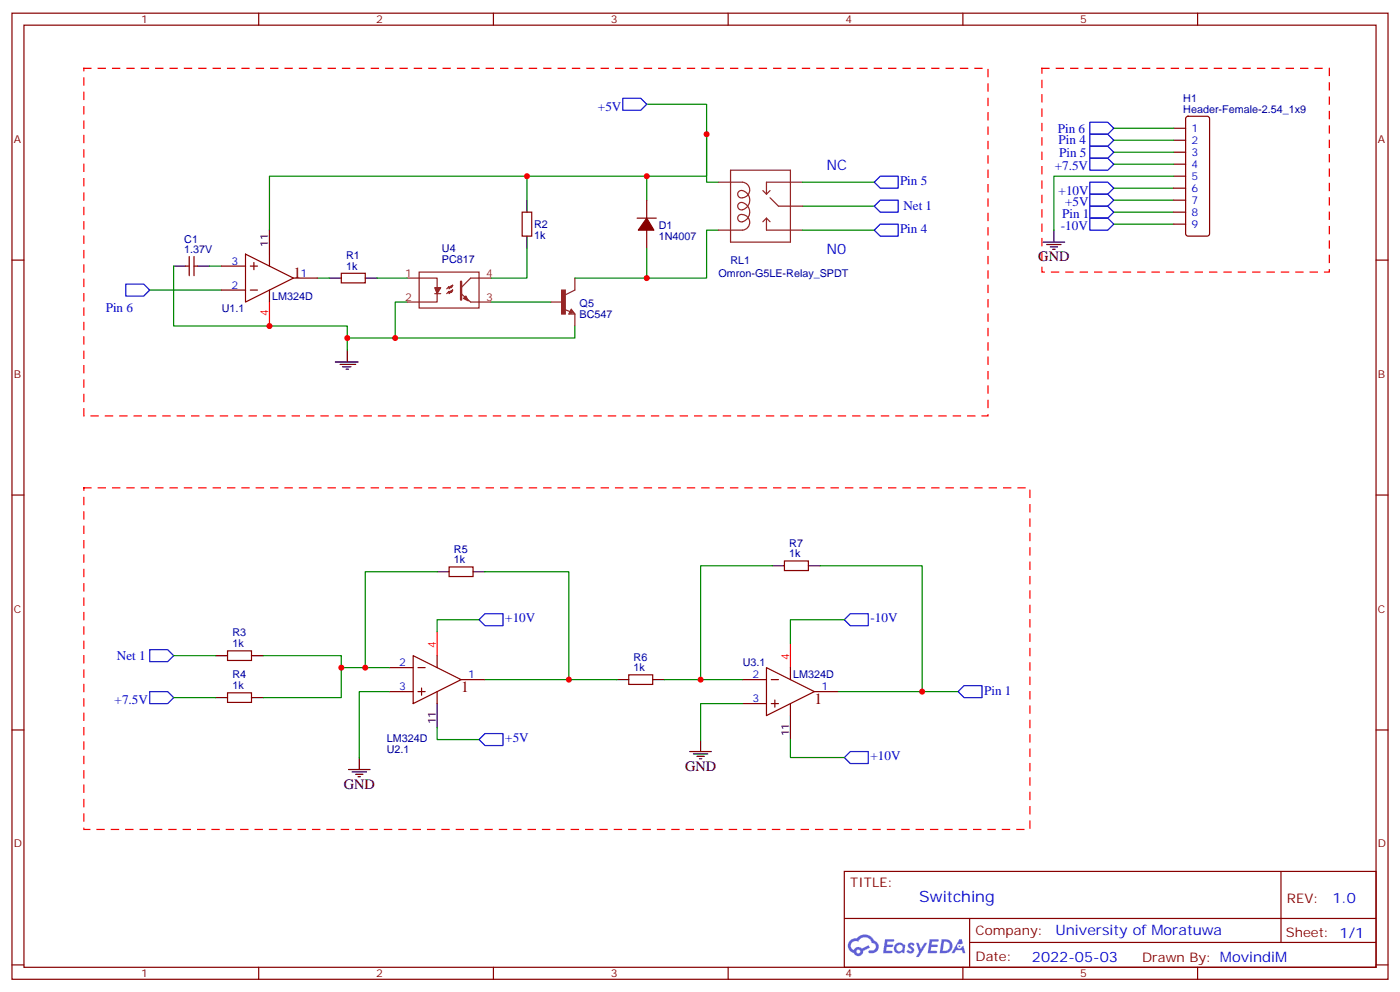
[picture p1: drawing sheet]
<svg xmlns="http://www.w3.org/2000/svg" width="412mm" height="292mm" viewBox="0 0 412 292" stroke-linecap="round" stroke-linejoin="round" font-family="sans-serif">
<g fill="none" stroke="#870000" stroke-width=".35">
<path d="M3.5 3.9h405.4v284.3h-405.4zM7.1 7.4h398.2v277.3h-398.2zM76.2 3.9v3.5M145.3 3.9v3.5M214.5 3.9v3.5M283.6 3.9v3.5M352.8 3.9v3.5M3.5 76.6h3.6M405.3 76.6h3.6M3.5 145.7h3.6M405.3 145.7h3.6M3.5 214.8h3.6"/>
<path d="M405.3 214.8h3.6M248.7 256.5h156.6v28.2h-156.6zM377.3 256.5v20.9M248.7 270.3h156.5M285.6 277.4h119.6M285.6 270.3v14.1M3.5 284h3.6M76.2 284.7v3.5M145.3 284.7v3.5M214.5 284.7v3.5M283.6 284.7v3.5M352.8 284.7v3.5"/>
<path d="M405.3 284h3.6"/>
</g>
<g fill="#5487ff">
<path d="M267.7 277.6a1.22 1.22 0 0 1 1.7 .3l-.4 .6a.47 .47 0 0 0-.3-.4 .47 .47 0 0 0-.5 .2l.1 .2a1.14 1.14 0 0 1 .8 1.8 1.14 1.14 0 0 1-1.9-.1l-.2-.1 .5-.6 .7 .4a.29 .29 0 0 0 .3-.2 .29 .29 0 0 0-.2-.3 1.04 1.04 0 0 1-.6-1.8z"/>
<path d="M260.7 276.4h2.4l.3 .2-.2 .5h-1.8l-.1 .9h1.5l.3 .4-.3 .3h-1.6l-.2 1.1 1.7 .1 .2 .3-.2 .3-2.6 .1z"/>
<path d="M273.8 276.4h2.4l.3 .2-.1 .5h-1.8l-.2 .9h1.6l.3 .4-.4 .3h-1.6l-.1 1.1 1.7 .1 .2 .3-.2 .3h-2.6z"/>
<path d="M282.6 276.4h.7l.3 1.3-.6 .3a.69 .69 0 0 0-1 .2 .69 .69 0 0 0 .4 1 .69 .69 0 0 0 .9-.6l.5-.3 .6 2.2h-.8l-.2-.8h-1.8l-.5 .8h-.8z"/>
<path d="M269.8 277.5h.8l.6 1.8 1.1-1.8h.9l-2.6 4.2h-.8l.9-1.6z"/>
<path d="M277.4 276.4l-.6 4.2h1.3a2.11 2.11 0 0 0 2.5-2.2 2.11 2.11 0 0 0-2.5-2zM278.1 277.1a1.39 1.39 0 0 1 1.7 1.5 1.39 1.39 0 0 1-1.8 1.2h-.3z"/>
<path d="M263.7 278a1.54 1.54 0 0 0-.1 2.2 1.54 1.54 0 0 0 2.2 .1l.6 .3 .3-2.3-.2-.3h-.4a1.49 1.49 0 0 0-2.4 0zM264 279a.94 .94 0 0 1 1.8 0 .94 .94 0 0 1-1.8 0z"/>
<path d="M250.4 276.8a2.18 2.18 0 0 0 1.1 3.7 1.44 1.44 0 0 0 1.6 .9 1.44 1.44 0 0 0 1.2-1.5l2-1-.5-.7-1.9 1a1.47 1.47 0 0 0-2.4 .4 1.39 1.39 0 0 1-.7-1.9 1.39 1.39 0 0 1 2-.5 2.12 2.12 0 0 1 2.2-1.3 2.12 2.12 0 0 1 1.9 1.7 1.14 1.14 0 0 1 1.1 1.4 1.14 1.14 0 0 1-1.7 .7 .43 .43 0 0 0-.5 .4 .43 .43 0 0 0 .4 .5 1.98 1.98 0 0 0 2.5-1.3 1.98 1.98 0 0 0-1.2-2.5 3.1 3.1 0 0 0-5.3-.7l-.9 .1zM252.3 280.1a.55 .55 0 0 1 1.1 0 .55 .55 0 0 1-1.1 0z"/>
<circle cx="282.6" cy="278.5" r=".26"/>
</g>
<g fill="none" stroke="#008700" stroke-width=".35">
<path d="M190.5 30.7h17.6v22.9h3.6M208.1 39.5v12.4h-52.9v7M328.1 37.7h17.6M155.2 51.9h-75.8v15.8M190.5 51.9v7M236.4 53.6h21.1M328.1 55.4h17.6M328.1 58.9h17.6M328.1 44.8h17.6M328.1 41.3h17.6M328.1 48.3h17.6M345.7 51.9h-35.3v15.8"/>
<path d="M51.2 78.3v17.7h51.1v3.5M61.7 78.3h3.6M155.2 73v8.8h-10.6M190.5 73v8.8M211.7 67.7h-3.6v14.1h-38.8M236.4 60.7h21.1M236.4 67.7h21.1M328.1 62.4h17.6M328.1 66h17.6M44.1 85.4h21.2M93.5 81.8h3.5M111.1 81.8h8.8"/>
<path d="M116.4 99.5h-14.1v3.5M119.9 88.9h-3.5v10.6h52.9v-3.5M144.6 88.9h17.7M128.8 168.3h-21.2v28.2M142.9 168.3h24.7v31.7M227.5 166.5h-21.1v33.5M241.7 166.5h29.9v37.1M51.2 193h12.3M77.6 193h22.9v3.5h14.2M100.5 196.5v8.8h-22.9M141.1 182.4h-12.3v3.5M248.7 182.4h-15.9v7"/>
<path d="M51.2 205.3h12.3M114.7 203.6h-8.9v19.4M128.8 214.1v3.6h12.3M142.9 200h38.8M195.8 200h22.9M218.7 207.1h-12.3v10.6M232.8 217.7v5.3h15.9M246.9 203.6h35.3"/>
</g>
<path d="M24.7 20.1h266.3v102.3h-266.3zM306.9 20.1h84.7v60h-84.7zM24.7 143.6h278.7v100.5h-278.7z" fill="none" stroke="#f00" stroke-width=".35" stroke-dasharray="2.1 2.1"/>
<g fill="none" stroke="#870000" stroke-width=".35">
<path d="M345.7 37.7h3.5M349.5 34.4l.5-.2h5.6l.5 .2 .2 .5v33.9l-.2 .5-.5 .2h-5.6l-.5-.2-.3-.5v-33.9zM190.5 58.9v5.3M345.7 41.3h3.5M345.7 44.8h3.5M345.7 48.3h3.5M345.7 51.9h3.5M345.7 55.4h3.5M345.7 58.9h3.5M54.7 78.3h1M55.7 75.5v5.6M57.1 75.5v5.6"/>
<path d="M57.1 78.3h1.1M65.3 78.3h7M72.3 74.8l14.1 7-14.1 7.1zM73.7 78.3h2.1M74.8 77.3v2.1M79.4 74.8v3.5M153.8 62.4h2.8v7.1h-2.8zM187.7 64.2h5.6M190.5 67.7v5.3M345.7 62.4h3.5M345.7 66h3.5M65.3 85.4h7"/>
<path d="M73.7 85.4h2.1M79.4 85.4v3.5M86.4 81.8h7.1M100.5 80.4h7.1v2.9h-7.1zM132.3 166.9h7v2.8h-7zM231.1 165.1h7v2.8h-7zM67 191.6h7.1v2.8h-7.1zM114.7 196.5h7M121.7 193l14.1 7-14.1 7.1zM123.1 196.5h2.1M128.8 193v3.5M185.2 198.6h7.1v2.8h-7.1z"/>
<path d="M225.8 196.5l14.1 7.1-14.1 7zM232.8 196.5v3.5M67 203.9h7.1v2.8h-7.1zM114.7 203.6h7M123.1 203.6h2.1M124.2 202.5v2.1M128.8 203.6v3.5M135.8 200h7.1M218.7 200h7.1M218.7 207.1h7.1M227.2 200h2.1M227.2 207.1h2.1"/>
<path d="M228.2 206v2.1M232.8 207.1v3.5M239.9 203.6h7"/>
</g>
<g fill="none" stroke="#000" stroke-width=".35">
<path d="M155.2 58.9v3.5M51.2 78.3h3.5M58.2 78.3h3.5M79.4 67.7v7.1M155.2 69.5v3.5M307.3 71.3h6.3M308.3 72h4.3M309.4 72.7h2.1M310.1 73.4h.7M310.4 67.7v3.6M97 81.8h3.5M107.6 81.8h3.5"/>
<path d="M98.8 106.5h6.7M100.2 107.2h4.6M100.9 107.9h2.5M102 108.7h.7M102.3 103v3.5M128.8 168.3h3.5M139.3 168.3h3.6M227.5 166.5h3.6M238.1 166.5h3.6M63.5 193h3.5M74.1 193h3.5M63.5 205.3h3.5"/>
<path d="M74.1 205.3h3.5M128.8 207.1v7M181.7 200h3.5M192.3 200h3.5M206.4 217.7v3.5M232.8 210.6v7.1M102.7 226.5h6.3M103.7 227.2h4.2M104.8 227.9h2.1M105.5 228.6h.7M105.8 223v3.5M203.2 221.2h6.3"/>
<path d="M204.3 221.9h4.2M205.3 222.6h2.1M206 223.3h.7"/>
</g>
<g fill="none" stroke="#00f" stroke-width=".35">
<path d="M183.4 28.9h5.3l1.8 1.8-1.8 1.8h-5.3zM321 36h5.3l1.8 1.7-1.8 1.8h-5.3zM321 39.5h5.3l1.8 1.8-1.8 1.7h-5.3zM257.5 53.6l1.8-1.7h5.3v3.5h-5.3zM321 43h5.3l1.8 1.8-1.8 1.8h-5.3zM321 46.6h5.3l1.8 1.7-1.8 1.8h-5.3zM321 53.6h5.3l1.8 1.8-1.8 1.7h-5.3zM321 57.1h5.3l1.8 1.8-1.8 1.8h-5.3zM257.5 67.7l1.8-1.7h5.3v3.5h-5.3zM257.5 60.7l1.8-1.8h5.3v3.5h-5.3zM321 64.2h5.3l1.8 1.8-1.8 1.7h-5.3zM321 60.7h5.3l1.8 1.7-1.8 1.8h-5.3z"/>
<path d="M37 83.6h5.3l1.8 1.8-1.8 1.7h-5.3zM44.1 191.2h5.3l1.8 1.8-1.8 1.7h-5.3zM141.1 182.4l1.8-1.8h5.3v3.5h-5.3zM248.7 182.4l1.8-1.8h5.3v3.5h-5.3zM44.1 203.6h5.3l1.8 1.7-1.8 1.8h-5.3zM141.1 217.7l1.8-1.8h5.3v3.5h-5.3zM282.2 203.6l1.8-1.8h5.3v3.5h-5.3zM248.7 223l1.8-1.8h5.3v3.5h-5.3z"/>
</g>
<path d="M79.4 88.9v7.1M128.8 185.9v7.1M232.8 189.4v7.1" fill="none" stroke="#f00" stroke-width=".35"/>
<g fill="none" stroke="#8c2424" stroke-width=".35">
<path d="M211.7 53.6h7a2.29 2.29 0 0 1 2.1 2.8 2.29 2.29 0 0 1-3 1.7 1.14 1.14 0 0 1-.2-1.7 1.14 1.14 0 0 1 1.6-.1 2.86 2.86 0 0 1 1.6 3.1 2.86 2.86 0 0 1-2.7 2.3 1.13 1.13 0 0 1-.6-1.6 1.13 1.13 0 0 1 1.7-.3 2.87 2.87 0 0 1 1.6 3.2 2.87 2.87 0 0 1-2.7 2.3 1.1 1.1 0 0 1-.7-1.4 1.1 1.1 0 0 1 1.3-.8 2.3 2.3 0 0 1 2.1 2.3 2.3 2.3 0 0 1-2.1 2.3h-7M215.2 50.1h17.6v21.2h-17.6zM224.7 56.1l1.1 1M226.8 58.2l2.5 2.5h7.1M226.8 56.1l-1 1M236.4 53.6h-10.6v3.5M225.8 64.2v3.5h10.6M225.8 64.2l1 1.1M225.8 64.2l-1.1 1.1M119.9 81.8h8.9v2.9M123.5 80.1h17.6v10.6h-17.6zM128.1 86.4h1.7"/>
<path d="M128.8 86.4v2.5h-8.9M132.6 84.3l.7-.3-.3 .7zM133.3 84l-1 1v-.7l-.7 .7M133.3 85.4l-.3 .7-.4-.4 .7-.3-1 1v-.7l-.7 .7M138.6 88.9h6M144.6 81.8h-6l-2.8 2.9M162.3 88.9h3.5M166.2 91l1.7 .7M168.3 91l1 1.4h-1.7zM168.3 91.4l.7 .7h-1.1zM168.3 91.7v.4M169.3 81.8v3.6l-2.8 1.4"/>
<path d="M169.3 92.4v3.6"/>
</g>
<g fill="#8c2424" stroke="#8c2424" stroke-width=".35">
<path d="M165.5 85.4h1v7h-1z"/>
<path d="M135.8 86.4l2.8 2.5z"/>
<path d="M128.1 84.7h1.7l-1 1.7z"/>
<path d="M136.5 87.8l.7-.7 .7 1.4z"/>
</g>
<path d="M190.5 64.2l2.1 3.5h-4.6z" fill="#870000" stroke="#870000" stroke-width=".35"/>
<path d="M135.8 82.9v5.3" fill="none" stroke="#8c2424" stroke-width=".71"/>
<g fill="#c00">
<circle cx="155.2" cy="51.9" r=".88"/>
<circle cx="190.5" cy="51.9" r=".88"/>
<circle cx="79.4" cy="96" r=".88"/>
<circle cx="102.3" cy="99.5" r=".88"/>
<circle cx="116.4" cy="99.5" r=".88"/>
<circle cx="208.1" cy="39.5" r=".88"/>
<circle cx="190.5" cy="81.8" r=".88"/>
<circle cx="100.5" cy="196.5" r=".88"/>
<circle cx="167.6" cy="200" r=".88"/>
<circle cx="107.6" cy="196.5" r=".88"/>
<circle cx="206.4" cy="200" r=".88"/>
<circle cx="271.6" cy="203.6" r=".88"/>
</g>
<g font-size="4.6" fill="#800">
<text x="86.4" y="81.8">1</text>
<text x="135.8" y="203.6">1</text>
<text x="239.9" y="207.1">1</text>
</g>
<text font-size="4.6" fill="#00f" x="270.8" y="265.5">Switching</text>
<g font-size="4.2" fill="#00f">
<text x="243.4" y="50.1">NC</text>
<text x="243.4" y="74.8">N0</text>
<text x="392.5" y="265.7">1.0</text>
<text x="310.9" y="275.3">University of Moratuwa</text>
<text x="304" y="283.1">2022-05-03</text>
</g>
<g font-size="4.2">
<text x="305.9" y="76.9">GND</text>
<text x="201.8" y="226.8">GND</text>
<text x="101.2" y="232.1">GND</text>
</g>
<g font-size="3.9" fill="#00f">
<text x="176.1" y="32.6">+5V</text>
<text x="311.6" y="39">Pin 6</text>
<text x="311.8" y="42.5">Pin 4</text>
<text x="312" y="46.1">Pin 5</text>
<text x="310.7" y="50.1">+7.5V</text>
<text x="265.1" y="54.4">Pin 5</text>
<text x="311.8" y="57.2">+10V</text>
<text x="266.1" y="61.9">Net 1</text>
<text x="312.9" y="64.1">Pin 1</text>
<text x="313.7" y="60.8">+5V</text>
<text x="265.1" y="68.5">Pin 4</text>
<text x="312.5" y="67.7">-10V</text>
<text x="31.1" y="91.9">Pin 6</text>
<text x="148.8" y="183.2">+10V</text>
<text x="256.4" y="183.2">-10V</text>
<text x="34.4" y="194.2">Net 1</text>
<text x="33.8" y="207.1">+7.5V</text>
<text x="289.9" y="204.4">Pin 1</text>
<text x="148.8" y="218.4">+5V</text>
<text x="256.4" y="223.7">+10V</text>
</g>
<g font-size="3.9" fill="#800">
<text x="250.5" y="261.1">TITLE:</text>
<text x="379.1" y="265.7">REV:</text>
<text x="287.4" y="275.3">Company:</text>
<text x="378.7" y="275.9">Sheet: 1/1</text>
<text x="287.4" y="282.9">Date:</text>
<text x="336.4" y="283">Drawn By: MovindiM</text>
</g>
<g font-size="3.2" fill="#800">
<text x="41.6" y="6.9">1</text>
<text x="110.8" y="6.9">2</text>
<text x="179.9" y="6.9">3</text>
<text x="249.1" y="6.9">4</text>
<text x="318.2" y="6.9">5</text>
<text x="4.1" y="42">A</text>
<text x="405.9" y="42">A</text>
<text x="4.1" y="111.1">B</text>
<text x="405.9" y="111.1">B</text>
<text x="4.1" y="180.3">C</text>
<text x="405.9" y="180.3">C</text>
<text x="4.1" y="249.4">D</text>
<text x="405.9" y="249.4">D</text>
<text x="41.6" y="287.7">1</text>
<text x="110.8" y="287.7">2</text>
<text x="179.9" y="287.7">3</text>
<text x="249.1" y="287.7">4</text>
<text x="318.2" y="287.7">5</text>
</g>
<g font-size="3.2" fill="#000080">
<text x="348.6" y="30">H1</text>
<text x="348.6" y="33.2">Header-Female-2.54_1x9</text>
<text x="54.3" y="71.4">C1</text>
<text x="157.3" y="70.3">1k</text>
<text x="157.3" y="67.2">R2</text>
<text x="194" y="70.6">1N4007</text>
<text x="194" y="67.3">D1</text>
<text x="54.3" y="74.4">1.37V</text>
<text x="102" y="76.2">R1</text>
<text x="130.2" y="77.3">PC817</text>
<text x="130.2" y="74.1">U4</text>
<text x="215.2" y="77.8">RL1</text>
<text x="102" y="79.4">1k</text>
<text x="211.7" y="81.7">Omron-G5LE-Relay_SPDT</text>
<text x="80.2" y="88.2">LM324D</text>
<text x="65.3" y="91.8">U1.1</text>
<text x="170.7" y="93.6">BC547</text>
<text x="170.7" y="90.2">Q5</text>
<text x="232.5" y="161">R7</text>
<text x="133.7" y="165.8">1k</text>
<text x="133.7" y="162.7">R5</text>
<text x="232.5" y="164">1k</text>
<text x="68.4" y="190.5">1k</text>
<text x="68.4" y="187.3">R3</text>
<text x="186.6" y="197.6">1k</text>
<text x="186.6" y="194.5">R6</text>
<text x="218.8" y="196.1">U3.1</text>
<text x="68.4" y="202.8">1k</text>
<text x="68.4" y="199.6">R4</text>
<text x="233.7" y="199.6">LM324D</text>
<text x="113.9" y="218.4">LM324D</text>
<text x="113.9" y="221.5">U2.1</text>
</g>
<g font-size="3.2" fill="#00f">
<text x="351" y="38.8">1</text>
<text x="351" y="42.3">2</text>
<text x="351" y="45.9">3</text>
<text x="351" y="49.4">4</text>
<text x="351" y="52.9">5</text>
<text x="351" y="56.4">6</text>
<text x="351" y="60">7</text>
<text x="351" y="63.5">8</text>
<text x="351" y="67">9</text>
<text x="68.2" y="78">3</text>
<text x="88.5" y="81.5">1</text>
<text x="68.2" y="85">2</text>
<text x="117.6" y="196.1">2</text>
<text x="117.6" y="203.2">3</text>
<text x="137.9" y="199.7">1</text>
<text x="221.6" y="199.7">2</text>
<text x="242" y="203.2">1</text>
<text x="221.6" y="206.7">3</text>
</g>
<g font-size="3.2">
<text x="79" y="72.7" transform="rotate(-90 79 72.7)">11</text>
<text x="128.4" y="213.2" transform="rotate(-90 128.4 213.2)">11</text>
<text x="232.5" y="216.8" transform="rotate(-90 232.5 216.8)">11</text>
</g>
<g font-size="3.2" fill="#8d2323">
<text x="119.3" y="81.5">1</text>
<text x="143.2" y="81.5">4</text>
<text x="119.3" y="88.5">2</text>
<text x="143.2" y="88.5">3</text>
</g>
<g font-size="3.2" fill="#f00">
<text x="79" y="93" transform="rotate(-90 79 93)">4</text>
<text x="128.4" y="190.9" transform="rotate(-90 128.4 190.9)">4</text>
<text x="232.5" y="194.4" transform="rotate(-90 232.5 194.4)">4</text>
</g>
</svg>
